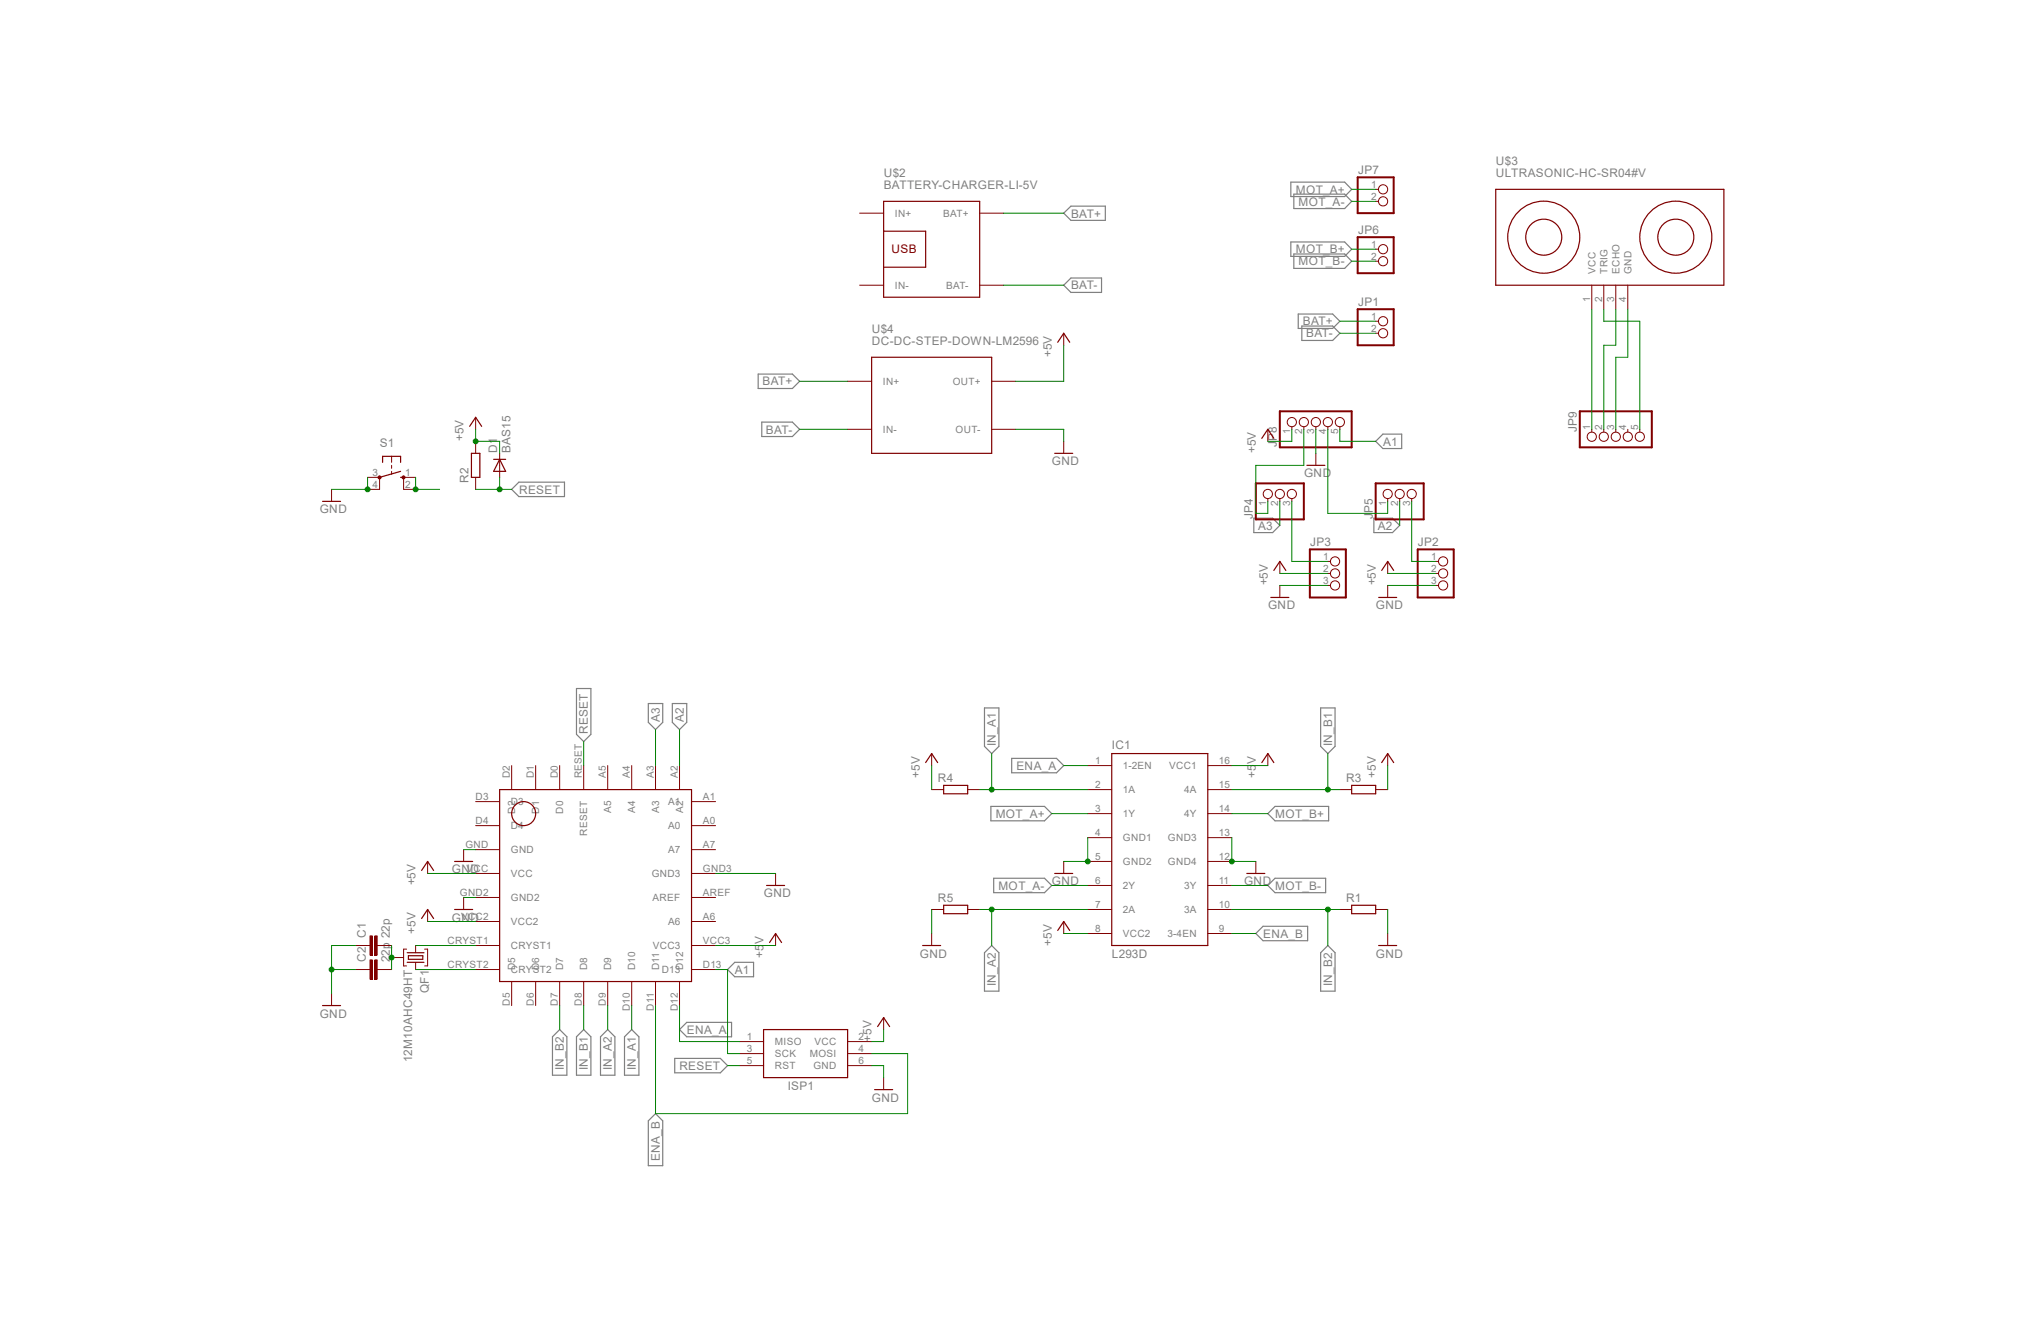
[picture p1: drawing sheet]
<svg xmlns="http://www.w3.org/2000/svg" width="432mm" height="279mm" viewBox="0 0 432 279" stroke-linecap="round" stroke-linejoin="round" font-family="sans-serif">
<g fill="none" stroke="#808080" stroke-width=".25">
<path d="M273.1 38.5h11.4l1.5 1.5-1.5 1.6h-11.4zM225 45.1l1.6-1.5h7.2v3h-7.2zM273.1 51.2h11.4l1.5 1.5-1.5 1.5h-11.4zM273.7 53.7h10.8l1.5 1.5-1.5 1.6h-10.8zM273.7 41.1h10.8l1.5 1.5-1.5 1.5h-10.8zM160.4 79.1h7.2l1.6 1.5-1.6 1.6h-7.2zM225 60.3l1.6-1.5h6.4v3h-6.4zM274.7 66.4h7.2l1.6 1.5-1.6 1.6h-7.2zM275.4 69h6.5l1.6 1.5-1.6 1.5h-6.5zM161.2 89.3h6.4l1.6 1.5-1.6 1.5h-6.4zM291 93.3l1.6-1.5h3.9v3.1h-3.9zM108.2 103.5l1.6-1.5h9.6v3h-9.6z"/>
<path d="M265.3 109.6h3.9l1.6 1.5-1.6 1.5h-3.9zM290.7 109.6h3.9l1.5 1.5-1.5 1.5h-3.9zM122 145.6h3v9.7l-1.5 1.5-1.5-1.5zM137.2 148.8h3v4l-1.5 1.5-1.5-1.5zM142.2 148.8h3.1v4l-1.5 1.5-1.6-1.5zM208.3 149.7h3v8.2l-1.5 1.5-1.5-1.5zM279.4 149.7h3v8.2l-1.5 1.5-1.5-1.5zM209.6 170.6h11.4l1.5 1.5-1.5 1.5h-11.4zM214 160.4h9.5l1.5 1.5-1.5 1.5h-9.5zM268.2 172.1l1.5-1.5h11.4v3h-11.4zM210.2 185.8h10.8l1.5 1.5-1.5 1.5h-10.8zM265.7 197.4l1.5-1.5h9.4v3.1h-9.4z"/>
<path d="M269.7 185.8h10.8v3h-10.8l-1.5-1.5zM118.4 217.8l1.5 1.5v8.1h-3v-8.1zM123.5 217.8l1.5 1.5v8.1h-3v-8.1zM127 219.3l1.6-1.5 1.5 1.5v8.1h-3.1zM132.1 219.3l1.5-1.5 1.6 1.5v8.1h-3.1zM143.8 217.8l1.5-1.6h9.5v3.1h-9.5zM153.9 205.1l1.5-1.6h4v3.1h-4zM208.3 201.5l1.5-1.5 1.5 1.5v8.1h-3zM279.4 201.5l1.5-1.5 1.5 1.5v8.1h-3zM138.7 235.5l1.5 1.6v9.4h-3v-9.4zM142.7 223.9h9.7l1.5 1.5-1.5 1.5h-9.7z"/>
</g>
<g fill="none" stroke="#800000" stroke-width=".25">
<path d="M186.9 42.6h20.4v20.3h-20.4zM186.9 48.9h8.9v7.6h-8.9M184.4 75.6h25.4v20.3h-25.4zM223.8 72.4l1.2-1.9 1.3 1.9M223.1 95.9h3.8M235.2 159.4h20.3v40.6h-20.3zM105.7 167h40.6v40.6h-40.6zM286 191.5h5v1.8h-5zM86.1 203.5h3.6M86.1 201.5h3.6M86.4 202.1h3.1v.8h-3.1z"/>
<circle cx="110.8" cy="172.1" r="2.54"/>
</g>
<g fill="none" stroke="#800000" stroke-width=".21">
<path d="M181.9 45.1h5M207.3 45.1h5M181.9 60.3h5M207.3 60.3h5M225 70.5v2.5M291 67.9h.6M291 70.5h.6M179.3 80.6h5.1M179.3 90.8h5.1M209.8 80.6h5.1M209.8 90.8h5.1M225 93.3v2.6"/>
<path d="M280.9 118.7h.6M303.7 118.7h.6M280.9 121.3h.6M280.9 123.8h.6M303.7 121.3h.6M303.7 123.8h.6M100.6 169.5h5.1M100.6 174.6h5.1M100.6 179.7h5.1M108.2 161.9v5.1M113.3 161.9v5.1M118.4 161.9v5.1"/>
<path d="M123.5 161.9v5.1M128.6 161.9v5.1M133.6 161.9v5.1M138.7 161.9v5.1M143.8 161.9v5.1M146.3 169.5h5.1M146.3 174.6h5.1M146.3 179.7h5.1M230.1 161.9h5.1M230.1 167h5.1M230.1 172.1h5.1M230.1 177.2h5.1"/>
<path d="M255.5 161.9h5.1M255.5 167h5.1M255.5 172.1h5.1M255.5 177.2h5.1M77.8 200h.5M79.8 200h.5M87.9 200v1.5M100.6 184.7h5.1M100.6 189.8h5.1M100.6 194.9h5.1M100.6 200h5.1M146.3 184.7h5.1"/>
<path d="M146.3 189.8h5.1M146.3 194.9h5.1M146.3 200h5.1M230.1 182.2h5.1M230.1 187.3h5.1M230.1 192.4h5.1M230.1 197.4h5.1M255.5 182.2h5.1M255.5 187.3h5.1M255.5 192.4h5.1M255.5 197.4h5.1M283.5 192.4h2.5"/>
<path d="M291 192.4h2.6M82.8 202.5h2.6M86 200.7h-.6v3.6h.6M87.9 203.5v1.6M89.8 200.7h.7v3.6h-.7M100.6 205.1h5.1M108.2 207.6v5.1M113.3 207.6v5.1M118.4 207.6v5.1M123.5 207.6v5.1M128.6 207.6v5.1M133.6 207.6v5.1"/>
<path d="M138.7 207.6v5.1M143.8 207.6v5.1M146.3 205.1h5.1"/>
<circle cx="292.6" cy="70.5" r=".98"/>
<circle cx="292.6" cy="67.9" r=".98"/>
<circle cx="282.4" cy="118.7" r=".98"/>
<circle cx="305.3" cy="118.7" r=".98"/>
<circle cx="282.4" cy="123.8" r=".98"/>
<circle cx="282.4" cy="121.3" r=".98"/>
<circle cx="305.3" cy="121.3" r=".98"/>
<circle cx="305.3" cy="123.8" r=".98"/>
</g>
<path d="M287.2 65.4h7.7v7.6h-7.7zM277.1 116.2h7.6v10.2h-7.6zM299.9 116.2h7.7v10.2h-7.7z" fill="none" stroke="#800000" stroke-width=".42"/>
<path d="M79.3 198h.5v4h-.5z" fill-rule="evenodd" fill="#800000"/>
<path d="M79.3 198h.5v4h-.5z" fill="none" stroke="#800000" stroke-width=".21"/>
<path d="M78.3 198h.5v4h-.5z" fill-rule="evenodd" fill="#800000"/>
<path d="M75.2 200h2.6M78.3 198h.5v4h-.5zM80.3 200h2.5M77.8 205.1h.5M79.8 205.1h.5" fill="none" stroke="#800000" stroke-width=".21"/>
<path d="M79.3 203h.5v4.1h-.5z" fill-rule="evenodd" fill="#800000"/>
<path d="M79.3 203h.5v4.1h-.5z" fill="none" stroke="#800000" stroke-width=".21"/>
<path d="M78.3 203h.5v4.1h-.5z" fill-rule="evenodd" fill="#800000"/>
<path d="M82.8 96.5v1.3M82.8 98.4v.7M82.8 99.7v.6M80.3 101v2.5M85.4 101v2.5M70.1 210.1v2.6M75.2 205.1h2.6M78.3 203h.5v4.1h-.5zM80.3 205.1h2.5" fill="none" stroke="#800000" stroke-width=".21"/>
<path d="M80.9 97.8v-1.3h3.9v1.3M84.8 99.7l-4.5 1.3M84.8 101h.6M68.2 212.7h3.9" fill="none" stroke="#800000" stroke-width=".25"/>
<path d="M80.1 100.8l.2-.2 .2 .2 .1 .2-.1 .2h-.4z" fill-rule="evenodd" fill="#800000"/>
<path d="M80.1 100.8l.2-.2 .2 .2 .1 .2-.1 .2h-.4z" fill="none" stroke="#800000" stroke-width=".21"/>
<path d="M85.1 100.8l.3-.2 .2 .2 .1 .2-.1 .2h-.5z" fill-rule="evenodd" fill="#800000"/>
<g fill="none" stroke="#800000" stroke-width=".21">
<path d="M291 52.7h.6M291 55.2h.6M291 40h.6M291 42.6h.6M336.8 60.3v5.1M339.3 60.3v5.1M341.8 60.3v5.1M344.4 60.3v5.1M100.6 88.3v2.5M100.6 93.3v2.6M105.7 95.9v5.1M268.2 90.8v2.5"/>
<path d="M273.3 90.3v.5M275.8 90.3v.5M278.4 90.3v.5M278.4 95.9v2.5M280.9 90.3v.5M283.5 90.3v.5M336.8 90.8v.6M339.3 90.8v.6M341.8 90.8v.6M344.4 90.8v.6M346.9 90.8v.6M70.1 103.5v2.5"/>
<path d="M77.8 101h2.5M77.8 103.5h2.5M85.1 100.8l.3-.2 .2 .2 .1 .2-.1 .2h-.5zM85.4 101h2.5M85.4 103.5h2.5M100.6 101v2.5M268.2 105.5v.5M270.8 105.5v.5M270.8 118.7v2.6M273.3 105.5v.5M293.6 105.5v.5M293.6 118.7v2.6"/>
<path d="M296.1 105.5v.5M298.7 105.5v.5M270.8 123.8v2.6M293.6 123.8v2.6M197.1 159.4v2.5M268.2 159.4v2.5M293.6 159.4v2.5M98.1 179.7v2.5M197.1 167h2.5M204.7 167h2.6M283.5 167h2.5M291 167h2.6"/>
<path d="M90.5 182.2v2.5M90.5 192.4v2.5M98.1 189.8v2.6M164.1 184.7v2.6M164.1 197.4v2.6M197.1 192.4h2.5M197.1 197.4v2.6M204.7 192.4h2.6M225 182.2v2.5M225 194.9v2.5M265.7 182.2v2.5M293.6 197.4v2.6"/>
<path d="M186.9 215.2v2.6M156.5 220.3h5M156.5 222.8h5M156.5 225.4h5M179.3 220.3h5.1M179.3 222.8h5.1M179.3 225.4h5.1M186.9 227.9v2.6"/>
<circle cx="292.6" cy="52.7" r=".98"/>
<circle cx="292.6" cy="40" r=".98"/>
<circle cx="292.6" cy="55.2" r=".98"/>
<circle cx="292.6" cy="42.6" r=".98"/>
<circle cx="273.3" cy="89.3" r=".98"/>
<circle cx="275.8" cy="89.3" r=".98"/>
<circle cx="278.4" cy="89.3" r=".98"/>
<circle cx="280.9" cy="89.3" r=".98"/>
<circle cx="283.5" cy="89.3" r=".98"/>
<circle cx="336.8" cy="92.4" r=".98"/>
<circle cx="339.3" cy="92.4" r=".98"/>
<circle cx="341.8" cy="92.4" r=".98"/>
<circle cx="344.4" cy="92.4" r=".98"/>
<circle cx="346.9" cy="92.4" r=".98"/>
<circle cx="268.2" cy="104.5" r=".98"/>
<circle cx="270.8" cy="104.5" r=".98"/>
<circle cx="273.3" cy="104.5" r=".98"/>
<circle cx="293.6" cy="104.5" r=".98"/>
<circle cx="296.1" cy="104.5" r=".98"/>
<circle cx="298.7" cy="104.5" r=".98"/>
</g>
<g fill="none" stroke="#800000" stroke-width=".25">
<path d="M316.4 40h48.3v20.3h-48.3zM99.4 90.2l1.2-1.9 1.3 1.9M99.7 95.9h1.8v5.1h-1.8zM104.4 97.2h2.6M105.7 97.2l1.3 2.5h-2.6zM267 92.7l1.2-1.9 1.3 1.9M276.5 98.4h3.8M68.2 106h3.9M268.9 126.4h3.8M269.5 120.6l1.3-1.9 1.2 1.9M291.7 126.4h3.8M292.3 120.6l1.3-1.9 1.3 1.9"/>
<path d="M195.8 161.3l1.3-1.9 1.3 1.9M199.6 166.1h5.1v1.8h-5.1zM267 161.3l1.2-1.9 1.3 1.9M286 166.1h5v1.8h-5zM292.3 161.3l1.3-1.9 1.3 1.9M89.2 184.1l1.3-1.9 1.2 1.9M89.2 194.3l1.3-1.9 1.2 1.9M96.2 192.4h3.8M96.2 182.2h3.8M162.2 187.3h3.8M162.8 199.3l1.3-1.9 1.3 1.9M195.2 200h3.8"/>
<path d="M199.6 191.5h5.1v1.8h-5.1zM223.1 184.7h3.8M223.8 196.8l1.2-1.9 1.3 1.9M263.8 184.7h3.8M291.7 200h3.8M161.5 217.8h17.8v10.1h-17.8zM185.7 217.1l1.2-1.9 1.3 1.9M185 230.5h3.8"/>
<circle cx="326.6" cy="50.2" r="3.8"/>
<circle cx="326.6" cy="50.2" r="7.6"/>
<circle cx="354.5" cy="50.2" r="3.8"/>
<circle cx="354.5" cy="50.2" r="7.6"/>
</g>
<path d="M287.2 37.5h7.7v7.6h-7.7zM287.2 50.2h7.7v7.6h-7.7zM270.8 87h15.2v7.6h-15.2zM334.2 87h15.3v7.6h-15.3zM265.7 102.2h10.1v7.7h-10.1zM291 102.2h10.2v7.7h-10.2z" fill="none" stroke="#800000" stroke-width=".42"/>
<path d="M212.3 45.1h12.7M212.3 60.3h12.7M283.5 70.5h7.5M283.5 67.9h7.5M169.2 90.8h10.1M169.2 80.6h10.1M214.9 90.8h10.1v2.5M75.2 200h-5.1v10.1M70.1 205.1h5.1" fill="none" stroke="#008000" stroke-width=".21"/>
<circle cx="70.1" cy="205.1" r=".51" fill="#008000"/>
<g fill="none" stroke="#008000" stroke-width=".21">
<path d="M270.8 123.8h10.1M293.6 123.8h10.1M230.1 177.2v5h-5.1M184.4 225.4h2.5v2.5"/>
<circle cx="70.1" cy="205.1" r=".51"/>
</g>
<circle cx="230.1" cy="182.2" r=".51" fill="#008000"/>
<g fill="none" stroke="#008000" stroke-width=".21">
<path d="M260.6 177.2v5h5.1"/>
<circle cx="230.1" cy="182.2" r=".51"/>
</g>
<circle cx="260.6" cy="182.2" r=".51" fill="#008000"/>
<g fill="none" stroke="#008000" stroke-width=".21">
<path d="M77.8 101v2.5h-7.7M98.1 179.7h2.5M98.1 189.8h2.5M151.4 184.7h12.7M197.1 192.4v5M293.6 192.4v5"/>
<circle cx="260.6" cy="182.2" r=".51"/>
</g>
<circle cx="77.8" cy="103.5" r=".51" fill="#008000"/>
<g fill="none" stroke="#008000" stroke-width=".21">
<path d="M225 73v7.6h-10.1M100.6 90.8v2.5h5.1v2.6M278.4 90.8v5.1"/>
<circle cx="77.8" cy="103.5" r=".51"/>
</g>
<circle cx="100.6" cy="93.3" r=".51" fill="#008000"/>
<g fill="none" stroke="#008000" stroke-width=".21">
<path d="M273.3 90.8v2.5h-5.1M270.8 121.3h10.1M293.6 121.3h10.1M197.1 161.9v5.1M260.6 161.9h7.6M293.6 161.9v5.1M82.8 200v5.1M87.9 200h12.7M90.5 184.7h10.1M90.5 194.9h10.1M151.4 200h12.7M225 197.4h5.1"/>
<path d="M87.9 205.1h12.7M186.9 217.8v2.5h-2.5"/>
<circle cx="100.6" cy="93.3" r=".51"/>
</g>
<circle cx="82.8" cy="202.5" r=".51" fill="#008000"/>
<g fill="none" stroke="#008000" stroke-width=".21">
<path d="M100.6 103.5h7.6M105.7 101v2.5M123.5 156.8v5.1"/>
<circle cx="82.8" cy="202.5" r=".51"/>
</g>
<circle cx="105.7" cy="103.5" r=".51" fill="#008000"/>
<g fill="none" stroke="#008000" stroke-width=".21">
<path d="M87.9 101v2.5h5.1M153.9 225.4h2.6"/>
<circle cx="105.7" cy="103.5" r=".51"/>
</g>
<circle cx="87.9" cy="103.5" r=".51" fill="#008000"/>
<g fill="none" stroke="#008000" stroke-width=".21">
<path d="M286 55.2h5M286 52.7h5M286 42.6h5M286 40h5M270.8 106v5.1M273.3 106v12.7h7.6M296.1 106v5.1M298.7 106v12.7h5M138.7 154.3v7.6M143.8 154.3v7.6M280.9 159.4v7.6M222.5 172.1h7.6"/>
<path d="M225 161.9h5.1M260.6 172.1h7.6M260.6 167h22.9M222.5 187.3h7.6M260.6 197.4h5.1M260.6 187.3h7.6M138.7 212.7v22.8h53.3v-12.7h-7.6M143.8 212.7v7.6h12.7"/>
<circle cx="87.9" cy="103.5" r=".51"/>
</g>
<circle cx="280.9" cy="167" r=".51" fill="#008000"/>
<g fill="none" stroke="#008000" stroke-width=".21">
<path d="M260.6 192.4h22.9M280.9 192.4v7.6M123.5 212.7v5.1"/>
<circle cx="280.9" cy="167" r=".51"/>
</g>
<circle cx="280.9" cy="192.4" r=".51" fill="#008000"/>
<g fill="none" stroke="#008000" stroke-width=".21">
<path d="M209.8 159.4v7.6M207.3 167h22.8M118.4 212.7v5.1"/>
<circle cx="280.9" cy="192.4" r=".51"/>
</g>
<circle cx="209.8" cy="167" r=".51" fill="#008000"/>
<g fill="none" stroke="#008000" stroke-width=".21">
<path d="M207.3 192.4h22.8M209.8 192.4v7.6M133.6 212.7v5.1"/>
<circle cx="209.8" cy="167" r=".51"/>
</g>
<circle cx="209.8" cy="192.4" r=".51" fill="#008000"/>
<g fill="none" stroke="#008000" stroke-width=".21">
<path d="M336.8 65.4v25.4M339.3 65.4v2.5h7.6v22.9M341.8 65.4v7.6h-2.5v17.8M344.4 65.4v10.2h-2.6v15.2M275.8 90.8v7.6h-10.1v10.2h2.5v-2.6M280.9 90.8v17.8h12.7v-2.6M283.5 90.8v2.5h7.5M128.6 212.7v5.1M151.4 205.1h2.5v17.7h2.6"/>
<circle cx="209.8" cy="192.4" r=".51"/>
</g>
<g font-size="2.5" fill="#808080">
<text x="316.5" y="35">U$3</text>
<text x="187" y="40">BATTERY-CHARGER-LI-5V</text>
<text x="187" y="37.5">U$2</text>
<text x="274.2" y="40.9">MOT_A+</text>
<text x="287.3" y="36.9">JP7</text>
<text x="316.5" y="37.5">ULTRASONIC-HC-SR04#V</text>
<text x="226.6" y="46">BAT+</text>
<text x="274.7" y="43.5">MOT_A-</text>
<text x="274.2" y="53.6">MOT_B+</text>
<text x="287.3" y="49.5">JP6</text>
<text x="274.7" y="56.1">MOT_B-</text>
<text x="226.6" y="61.2">BAT-</text>
<text x="287.3" y="64.8">JP1</text>
<text x="184.4" y="70.5">U$4</text>
<text x="275.6" y="68.8">BAT+</text>
<text x="276.4" y="71.4">BAT-</text>
<text x="184.4" y="73">DC-DC-STEP-DOWN-LM2596</text>
<text x="222.5" y="75.6" transform="rotate(-90 222.5 75.6)">+5V</text>
<text x="161.3" y="81.5">BAT+</text>
<text x="80.3" y="94.6">S1</text>
<text x="98.1" y="93.3" transform="rotate(-90 98.1 93.3)">+5V</text>
<text x="105.2" y="95.8" transform="rotate(-90 105.2 95.8)">D1</text>
<text x="108" y="95.8" transform="rotate(-90 108 95.8)">BAS15</text>
<text x="162.1" y="91.7">BAT-</text>
<text x="265.7" y="95.9" transform="rotate(-90 265.7 95.9)">+5V</text>
<text x="270.1" y="94.6" transform="rotate(-90 270.1 94.6)">JP8</text>
<text x="292.6" y="94.2">A1</text>
<text x="333.6" y="91.4" transform="rotate(-90 333.6 91.4)">JP9</text>
<text x="222.5" y="98.4">GND</text>
<text x="275.9" y="101">GND</text>
<text x="99.1" y="102.2" transform="rotate(-90 99.1 102.2)">R2</text>
<text x="109.8" y="104.4">RESET</text>
<text x="67.7" y="108.6">GND</text>
<text x="265.1" y="109.8" transform="rotate(-90 265.1 109.8)">JP4</text>
<text x="266.2" y="112">A3</text>
<text x="290.5" y="109.8" transform="rotate(-90 290.5 109.8)">JP5</text>
<text x="291.5" y="112">A2</text>
<text x="277.2" y="115.6">JP3</text>
<text x="300" y="115.6">JP2</text>
<text x="268.2" y="123.8" transform="rotate(-90 268.2 123.8)">+5V</text>
<text x="291" y="123.8" transform="rotate(-90 291 123.8)">+5V</text>
<text x="268.3" y="128.9">GND</text>
<text x="291.1" y="128.9">GND</text>
<text x="124.4" y="155.3" transform="rotate(-90 124.4 155.3)">RESET</text>
<text x="139.6" y="152.7" transform="rotate(-90 139.6 152.7)">A3</text>
<text x="144.7" y="152.7" transform="rotate(-90 144.7 152.7)">A2</text>
<text x="210.7" y="157.8" transform="rotate(-90 210.7 157.8)">IN_A1</text>
<text x="235.2" y="158.4">IC1</text>
<text x="281.8" y="157.8" transform="rotate(-90 281.8 157.8)">IN_B1</text>
<text x="194.6" y="164.5" transform="rotate(-90 194.6 164.5)">+5V</text>
<text x="198.4" y="165.5">R4</text>
<text x="215.1" y="162.8">ENA_A</text>
<text x="265.7" y="164.5" transform="rotate(-90 265.7 164.5)">+5V</text>
<text x="284.8" y="165.5">R3</text>
<text x="291" y="164.5" transform="rotate(-90 291 164.5)">+5V</text>
<text x="210.7" y="173">MOT_A+</text>
<text x="269.8" y="173">MOT_B+</text>
<text x="95.6" y="184.7">GND</text>
<text x="87.9" y="187.3" transform="rotate(-90 87.9 187.3)">+5V</text>
<text x="161.6" y="189.8">GND</text>
<text x="198.4" y="190.9">R5</text>
<text x="211.2" y="188.2">MOT_A-</text>
<text x="222.5" y="187.3">GND</text>
<text x="263.2" y="187.3">GND</text>
<text x="269.8" y="188.2">MOT_B-</text>
<text x="284.8" y="190.9">R1</text>
<text x="87.9" y="197.4" transform="rotate(-90 87.9 197.4)">+5V</text>
<text x="95.6" y="194.9">GND</text>
<text x="77.4" y="203.5" transform="rotate(-90 77.4 203.5)">C2</text>
<text x="77.4" y="198.4" transform="rotate(-90 77.4 198.4)">C1</text>
<text x="82.5" y="203.5" transform="rotate(-90 82.5 203.5)">22p</text>
<text x="82.5" y="198.5" transform="rotate(-90 82.5 198.5)">22p</text>
<text x="161.5" y="202.5" transform="rotate(-90 161.5 202.5)">+5V</text>
<text x="194.6" y="202.5">GND</text>
<text x="222.5" y="200" transform="rotate(-90 222.5 200)">+5V</text>
<text x="235.2" y="202.5">L293D</text>
<text x="267.3" y="198.3">ENA_B</text>
<text x="291.1" y="202.5">GND</text>
<text x="155.5" y="206">A1</text>
<text x="210.7" y="208.6" transform="rotate(-90 210.7 208.6)">IN_A2</text>
<text x="281.8" y="208.6" transform="rotate(-90 281.8 208.6)">IN_B2</text>
<text x="67.7" y="215.2">GND</text>
<text x="90.7" y="210.1" transform="rotate(-90 90.7 210.1)">QF1</text>
<text x="145.3" y="218.7">ENA_A</text>
<text x="184.4" y="220.3" transform="rotate(-90 184.4 220.3)">+5V</text>
<text x="87.2" y="224.7" transform="rotate(-90 87.2 224.7)">12M10AHC49HT</text>
<text x="119.3" y="226.4" transform="rotate(-90 119.3 226.4)">IN_B2</text>
<text x="124.4" y="226.4" transform="rotate(-90 124.4 226.4)">IN_B1</text>
<text x="129.5" y="226.4" transform="rotate(-90 129.5 226.4)">IN_A2</text>
<text x="134.5" y="226.4" transform="rotate(-90 134.5 226.4)">IN_A1</text>
<text x="143.7" y="226.3">RESET</text>
<text x="166.7" y="230.5">ISP1</text>
<text x="184.4" y="233">GND</text>
<text x="139.6" y="245.5" transform="rotate(-90 139.6 245.5)">ENA_B</text>
</g>
<text font-size="2.5" fill="#800000" x="188.6" y="53.6">USB</text>
<g font-size="2.1" fill="#808080">
<text x="290.1" y="39.7">1</text>
<text x="189.3" y="45.9">IN+</text>
<text x="199.6" y="45.9">BAT+</text>
<text x="290.1" y="42.2">2</text>
<text x="290.1" y="52.4">1</text>
<text x="290.1" y="54.9">2</text>
<text x="337.5" y="58" transform="rotate(-90 337.5 58)">VCC</text>
<text x="340.1" y="58" transform="rotate(-90 340.1 58)">TRIG</text>
<text x="342.6" y="58" transform="rotate(-90 342.6 58)">ECHO</text>
<text x="345.1" y="58" transform="rotate(-90 345.1 58)">GND</text>
<text x="189.3" y="61.1">IN-</text>
<text x="200.2" y="61.1">BAT-</text>
<text x="336.4" y="63.9" transform="rotate(-90 336.4 63.9)">1</text>
<text x="339" y="63.9" transform="rotate(-90 339 63.9)">2</text>
<text x="341.5" y="63.9" transform="rotate(-90 341.5 63.9)">3</text>
<text x="344" y="63.9" transform="rotate(-90 344 63.9)">4</text>
<text x="290.1" y="67.6">1</text>
<text x="290.1" y="70.1">2</text>
<text x="186.8" y="81.4">IN+</text>
<text x="201.5" y="81.4">OUT+</text>
<text x="186.8" y="91.6">IN-</text>
<text x="202.2" y="91.6">OUT-</text>
<text x="272.9" y="91.8" transform="rotate(-90 272.9 91.8)">1</text>
<text x="275.5" y="91.8" transform="rotate(-90 275.5 91.8)">2</text>
<text x="278" y="91.8" transform="rotate(-90 278 91.8)">3</text>
<text x="280.5" y="91.8" transform="rotate(-90 280.5 91.8)">4</text>
<text x="283.1" y="91.8" transform="rotate(-90 283.1 91.8)">5</text>
<text x="336.4" y="91" transform="rotate(-90 336.4 91)">1</text>
<text x="339" y="91" transform="rotate(-90 339 91)">2</text>
<text x="341.5" y="91" transform="rotate(-90 341.5 91)">3</text>
<text x="344" y="91" transform="rotate(-90 344 91)">4</text>
<text x="346.6" y="91" transform="rotate(-90 346.6 91)">5</text>
<text x="78.8" y="100.6">3</text>
<text x="85.7" y="100.6">1</text>
<text x="78.8" y="103.2">4</text>
<text x="85.7" y="103.2">2</text>
<text x="267.8" y="107" transform="rotate(-90 267.8 107)">1</text>
<text x="270.4" y="107" transform="rotate(-90 270.4 107)">2</text>
<text x="272.9" y="107" transform="rotate(-90 272.9 107)">3</text>
<text x="293.2" y="107" transform="rotate(-90 293.2 107)">1</text>
<text x="295.8" y="107" transform="rotate(-90 295.8 107)">2</text>
<text x="298.3" y="107" transform="rotate(-90 298.3 107)">3</text>
<text x="279.9" y="118.4">1</text>
<text x="302.8" y="118.4">1</text>
<text x="279.9" y="120.9">2</text>
<text x="279.9" y="123.5">3</text>
<text x="302.8" y="120.9">2</text>
<text x="302.8" y="123.5">3</text>
<text x="231.7" y="161.5">1</text>
<text x="257.9" y="161.5">16</text>
<text x="107.9" y="164.6" transform="rotate(-90 107.9 164.6)">D2</text>
<text x="112.9" y="164.6" transform="rotate(-90 112.9 164.6)">D1</text>
<text x="118" y="164.6" transform="rotate(-90 118 164.6)">D0</text>
<text x="123.1" y="164.6" transform="rotate(-90 123.1 164.6)">RESET</text>
<text x="128.2" y="164.6" transform="rotate(-90 128.2 164.6)">A5</text>
<text x="133.3" y="164.6" transform="rotate(-90 133.3 164.6)">A4</text>
<text x="138.3" y="164.6" transform="rotate(-90 138.3 164.6)">A3</text>
<text x="143.4" y="164.6" transform="rotate(-90 143.4 164.6)">A2</text>
<text x="231.7" y="166.6">2</text>
<text x="237.5" y="162.7">1-2EN</text>
<text x="237.5" y="167.8">1A</text>
<text x="247.4" y="162.7">VCC1</text>
<text x="250.5" y="167.8">4A</text>
<text x="257.9" y="166.6">15</text>
<text x="100.6" y="169.2">D3</text>
<text x="108.1" y="170.3">D3</text>
<text x="109" y="172.1" transform="rotate(-90 109 172.1)">D2</text>
<text x="114.1" y="172.1" transform="rotate(-90 114.1 172.1)">D1</text>
<text x="119.2" y="172.1" transform="rotate(-90 119.2 172.1)">D0</text>
<text x="129.3" y="172" transform="rotate(-90 129.3 172)">A5</text>
<text x="134.4" y="172" transform="rotate(-90 134.4 172)">A4</text>
<text x="139.5" y="172" transform="rotate(-90 139.5 172)">A3</text>
<text x="141.4" y="170.3">A1</text>
<text x="144.5" y="172" transform="rotate(-90 144.5 172)">A2</text>
<text x="148.7" y="169.2">A1</text>
<text x="231.7" y="171.7">3</text>
<text x="237.5" y="172.8">1Y</text>
<text x="250.5" y="172.8">4Y</text>
<text x="257.9" y="171.7">14</text>
<text x="98.5" y="179.3">GND</text>
<text x="100.6" y="174.2">D4</text>
<text x="108.1" y="175.4">D4</text>
<text x="124.2" y="176.7" transform="rotate(-90 124.2 176.7)">RESET</text>
<text x="141.4" y="175.4">A0</text>
<text x="148.7" y="179.3">A7</text>
<text x="148.7" y="174.2">A0</text>
<text x="231.7" y="176.8">4</text>
<text x="237.6" y="177.9">GND1</text>
<text x="247.1" y="177.9">GND3</text>
<text x="257.9" y="176.8">13</text>
<text x="98.7" y="184.4">VCC</text>
<text x="108.1" y="180.5">GND</text>
<text x="108.1" y="185.5">VCC</text>
<text x="137.9" y="185.5">GND3</text>
<text x="141.4" y="180.5">A7</text>
<text x="148.7" y="184.4">GND3</text>
<text x="231.7" y="181.9">5</text>
<text x="237.6" y="183">GND2</text>
<text x="247.1" y="183">GND4</text>
<text x="257.9" y="181.9">12</text>
<text x="97.3" y="189.5">GND2</text>
<text x="108.1" y="190.6">GND2</text>
<text x="138" y="190.6">AREF</text>
<text x="148.7" y="189.5">AREF</text>
<text x="231.7" y="186.9">6</text>
<text x="237.5" y="188">2Y</text>
<text x="250.5" y="188">3Y</text>
<text x="257.9" y="186.9">11</text>
<text x="97.5" y="194.6">VCC2</text>
<text x="108.1" y="195.7">VCC2</text>
<text x="141.4" y="195.7">A6</text>
<text x="148.7" y="194.6">A6</text>
<text x="231.7" y="192">7</text>
<text x="231.7" y="197.1">8</text>
<text x="237.5" y="193.1">2A</text>
<text x="250.5" y="193.1">3A</text>
<text x="257.9" y="192">10</text>
<text x="257.9" y="197.1">9</text>
<text x="94.7" y="199.6">CRYST1</text>
<text x="108.1" y="200.7">CRYST1</text>
<text x="138.1" y="200.7">VCC3</text>
<text x="148.7" y="199.6">VCC3</text>
<text x="237.6" y="198.2">VCC2</text>
<text x="247" y="198.2">3-4EN</text>
<text x="94.7" y="204.7">CRYST2</text>
<text x="108.1" y="205.8">CRYST2</text>
<text x="109" y="205.2" transform="rotate(-90 109 205.2)">D5</text>
<text x="114.1" y="205.2" transform="rotate(-90 114.1 205.2)">D6</text>
<text x="119.2" y="205.2" transform="rotate(-90 119.2 205.2)">D7</text>
<text x="124.2" y="205.2" transform="rotate(-90 124.2 205.2)">D8</text>
<text x="129.3" y="205.2" transform="rotate(-90 129.3 205.2)">D9</text>
<text x="134.4" y="205.2" transform="rotate(-90 134.4 205.2)">D10</text>
<text x="139.5" y="205.2" transform="rotate(-90 139.5 205.2)">D11</text>
<text x="140" y="205.8">D13</text>
<text x="144.5" y="205.2" transform="rotate(-90 144.5 205.2)">D12</text>
<text x="148.7" y="204.7">D13</text>
<text x="107.9" y="212.7" transform="rotate(-90 107.9 212.7)">D5</text>
<text x="112.9" y="212.7" transform="rotate(-90 112.9 212.7)">D6</text>
<text x="118" y="212.7" transform="rotate(-90 118 212.7)">D7</text>
<text x="123.1" y="212.7" transform="rotate(-90 123.1 212.7)">D8</text>
<text x="128.2" y="212.7" transform="rotate(-90 128.2 212.7)">D9</text>
<text x="133.3" y="213.9" transform="rotate(-90 133.3 213.9)">D10</text>
<text x="138.3" y="213.7" transform="rotate(-90 138.3 213.7)">D11</text>
<text x="143.4" y="213.9" transform="rotate(-90 143.4 213.9)">D12</text>
<text x="158" y="220">1</text>
<text x="164" y="221.1">MISO</text>
<text x="172.3" y="221.1">VCC</text>
<text x="181.7" y="220">2</text>
<text x="158" y="222.5">3</text>
<text x="158" y="225">5</text>
<text x="164" y="223.6">SCK</text>
<text x="164" y="226.1">RST</text>
<text x="171.3" y="223.6">MOSI</text>
<text x="172.1" y="226.1">GND</text>
<text x="181.7" y="225">6</text>
<text x="181.7" y="222.5">4</text>
</g>
</svg>
